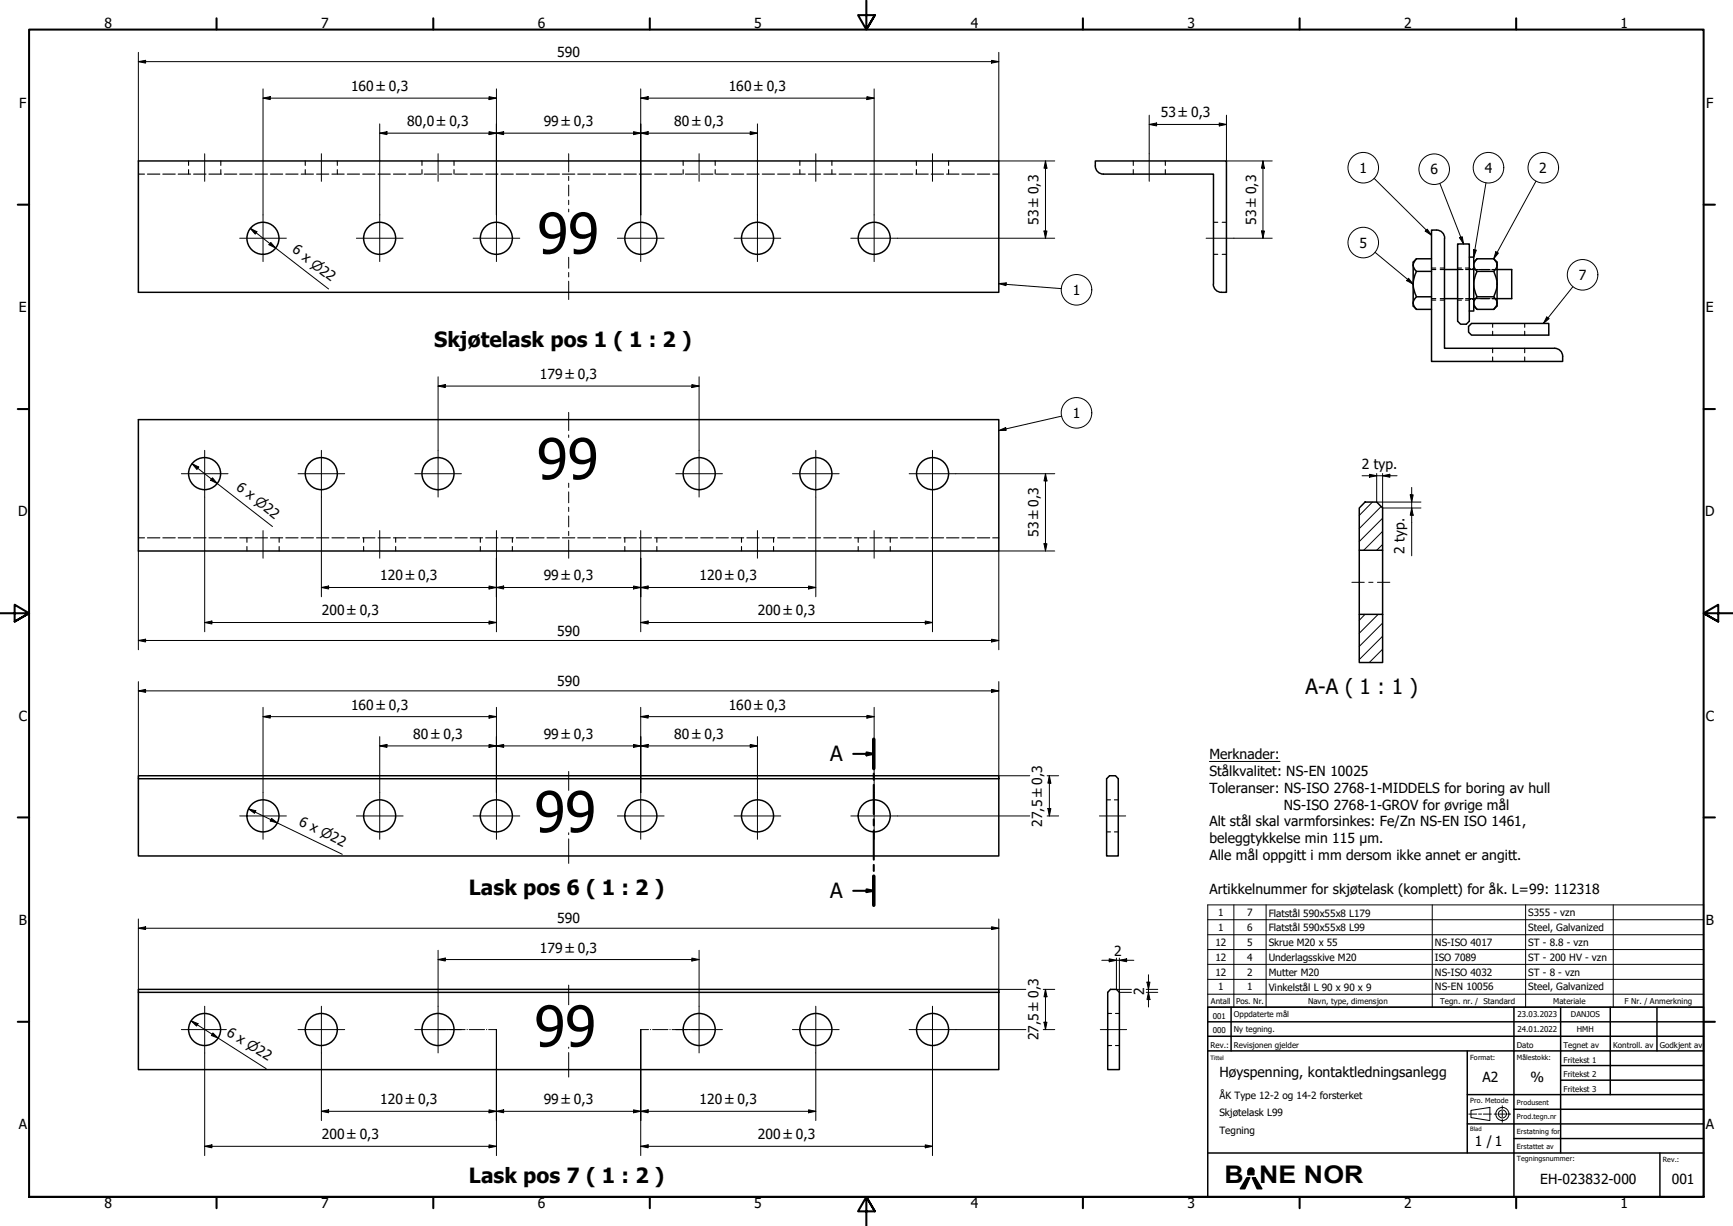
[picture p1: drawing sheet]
<svg xmlns="http://www.w3.org/2000/svg" width="594mm" height="420mm" viewBox="0 0 594 420" stroke-linecap="round" stroke-linejoin="round" font-family="sans-serif">
<!-- layer: Hatch (ISO) -->
<path d="M470.5 172.1l-4.5 4.5M473.5 173.6l-7.5 7.5M474 177.6l-8 8M474 186.6l-2.1 2M474 182.1l-6.5 6.5M467.9 210.5l-1.9 2.1M472.4 210.5l-6.4 6.5M474 218l-8 8M474 213.5l-8 8M474 227l-.1 .1M474 222.5l-4.6 4.6" fill="none" stroke="#000" stroke-width=".34"/>
<!-- layer: Hidden (ISO) -->
<g fill="none" stroke="#000" stroke-width=".38">
<path d="M47.4 59.7h2.1M50.5 59.7h4.3M55.8 59.7h4.3M61.1 59.7h4.2M64.6 55.2v1.5M64.6 58.1v1.6M66.4 59.7h4.2M71.6 59.7h4.3M75.7 55.2v1.5M75.7 58.1v1.6M76.9 59.7h4.3M82.2 59.7h4.2"/>
<path d="M87.4 59.7h4.3M92.7 59.7h4.2M98 59.7h4.2M103.3 59.7h4.1M104.6 55.2v1.5M104.6 58.1v1.6M108.5 59.7h4.2M113.8 59.7h4.2M115.6 55.2v1.5M115.6 58.1v1.6M119.1 59.7h4.2M124.3 59.7h4.2"/>
<path d="M129.6 59.7h4.2M134.9 59.7h4.2M140.1 59.7h4.2M144.7 55.2v1.5M144.7 58.1v1.6M145.4 59.7h4.2M150.7 59.7h4.2M155.6 55.2v1.5M155.6 58.1v1.6M156 59.7h4.1M161.2 59.7h4.2M166.5 59.7h4.2"/>
<path d="M171.8 59.7h4.2M177 59.7h4.2M182.2 59.7h4.3M187.5 59.7h4.3M192.8 59.7h4.2M198.1 59.7h4.2M203.3 59.7h4.3M208.6 59.7h4.3M213.9 59.7h4.2M219.1 59.7h4.2M224.4 59.7h4.2M229.7 59.7h4.2"/>
<path d="M234.2 55.2v1.5M234.2 58.1v1.6M234.9 59.7h4.2M240.2 59.7h4.2M245.2 55.2v1.5M245.2 58.1v1.6M245.5 59.7h4.2M250.8 59.7h4.2M256 59.7h4.2M261.3 59.7h4.2M266.6 59.7h4.2M271.8 59.7h4.2"/>
<path d="M274.2 55.2v1.5M274.2 58.1v1.6M277.1 59.7h4.2M282.4 59.7h4.2M285.2 55.2v1.5M285.2 58.1v1.6M287.7 59.7h4.1M292.9 59.7h4.2M298.2 59.7h4.2M303.4 59.7h4.3M308.7 59.7h4.2M313.9 59.7h4.3"/>
<path d="M314.1 55.2v1.5M314.1 58.1v1.6M319.2 59.7h4.3M324.5 59.7h4.2M325.2 55.2v1.5M325.2 58.1v1.6M329.8 59.7h4.2M335 59.7h4.3M340.3 59.7h2.1M388.5 55.2v1.5M388.5 58.1v1.6M399.5 55.2v1.5"/>
<path d="M399.5 58.1v1.6M416 76.2h1.4M419 76.2h1.4M416 87.2h1.4M419 87.2h1.4M490.7 91.9h1.5M490.7 92.4h1.5M493.7 91.9h1.5M493.7 92.4h1.5M499.7 91.9h1.3M499.7 92.4h1.8M502.3 91.9h1.4"/>
<path d="M502.4 92.4h4.4M503.7 92.1h.5M504.7 92.1h.5M506.9 92.4h3.9M511.4 92.4h1.8M490.7 102.8h1.5M490.7 102.3h1.5M493.7 102.8h1.5M493.7 102.3h1.5M499.7 102.8h1.3M499.7 102.3h1.8M502.3 102.8h1.4"/>
<path d="M502.4 102.3h4.4M503.7 102.6h.5M504.7 102.6h.5M506.9 102.3h3.9M511.4 102.3h1.8h-1.6M511.7 110.8v1.4M511.7 113.5v1.4M511.7 119.4v1.5M522.7 110.8v1.4M522.7 113.5v1.4M522.7 119.4v1.5M511.7 122.3v1.6"/>
<path d="M522.7 122.3v1.6M47.4 184.3h2.1M50.5 184.3h4.3M55.8 184.3h4.3M61.1 184.3h4.2M66.4 184.3h4.2M71.6 184.3h4.3M76.9 184.3h4.3M82.2 184.3h4.2M84.6 184.3v1.5M84.6 187.3v1.5M87.4 184.3h4.3"/>
<path d="M92.7 184.3h4.2M95.7 184.3v1.5M95.7 187.3v1.5M98 184.3h4.2M103.3 184.3h4.1M108.5 184.3h4.2M113.8 184.3h4.2M119.1 184.3h4.2M124.3 184.3h4.2M124.7 184.3v1.5M124.7 187.3v1.5M129.6 184.3h4.2"/>
<path d="M134.9 184.3h4.2M135.6 184.3v1.5M135.6 187.3v1.5M140.1 184.3h4.2M145.4 184.3h4.2M150.7 184.3h4.2M156 184.3h4.1M161.2 184.3h4.2M164.7 184.3v1.5M164.7 187.3v1.5M166.5 184.3h4.2M171.8 184.3h4.2"/>
<path d="M175.6 184.3v1.5M175.6 187.3v1.5M177 184.3h4.2M182.2 184.3h4.3M187.5 184.3h4.3M192.8 184.3h4.2M198.1 184.3h4.2M203.3 184.3h4.3M208.6 184.3h4.3M213.9 184.3h4.2M214.2 184.3v1.5M214.2 187.3v1.5"/>
<path d="M219.1 184.3h4.2M224.4 184.3h4.2M225.2 184.3v1.5M225.2 187.3v1.5M229.7 184.3h4.2M234.9 184.3h4.2M240.2 184.3h4.2M245.5 184.3h4.2M250.8 184.3h4.2M254.2 184.3v1.5M254.2 187.3v1.5M256 184.3h4.2"/>
<path d="M261.3 184.3h4.2M265.2 184.3v1.5M265.2 187.3v1.5M266.6 184.3h4.2M271.8 184.3h4.2M277.1 184.3h4.2M282.4 184.3h4.2M287.7 184.3h4.1M292.9 184.3h4.2M294.2 184.3v1.5M294.2 187.3v1.5M298.2 184.3h4.2"/>
<path d="M303.4 184.3h4.3M305.2 184.3v1.5M305.2 187.3v1.5M308.7 184.3h4.2M313.9 184.3h4.3M319.2 184.3h4.3M324.5 184.3h4.2M329.8 184.3h4.2M335 184.3h4.3M340.3 184.3h2.1M379.3 274.1h1.4M382 274.1h1.3"/>
<path d="M379.3 285.1h1.4M382 285.1h1.3M379.7 358.3h1.4M379.7 347.3h1.4M382.4 358.3h1.3M382.4 347.3h1.3"/>
</g>
<!-- layer: Visible (ISO) -->
<g fill="none" stroke="#000" stroke-width=".51">
<path d="M47.4 55.2h295v45h-295zM415.9 97.4a2.76 2.76 0 0 0 2.8 2.8M416 97.4v-37.7h-37.8a2.76 2.76 0 0 1-2.7-2.8v-1.7h44.9v45h-1.7M485.6 88.7a2.61 2.61 0 0 0 0 4.3 8.8 8.8 0 0 0 0 8.7 2.61 2.61 0 0 0 0 4.3M485.6 88.7l-1.2 1.1v15.1l1.2 1.1M485.6 88.7h5.1M485.6 93h5.1M495.2 81.6v37.8h37.8M495.2 92.4h4.5M495.2 81.6a2.76 2.76 0 0 0-2.7-2.8h-1.8v45.1h45a3.4 3.4 0 0 0-2.1-4.5h-.7M499.7 83.6h4v26.5l-1 1h-2l-1-1zM503.7 88.1h1.5v18.5h-1.5"/>
<path d="M506.3 88.7a2.61 2.61 0 0 0 0 4.3 8.8 8.8 0 0 0 0 8.7 2.61 2.61 0 0 0 0 4.3M506.3 88.7h5.8M506.3 93h5.8M506.3 88.7l-1.1 1.1M512.1 88.7a2.61 2.61 0 0 1 0 4.3 8.8 8.8 0 0 1 0 8.7 2.61 2.61 0 0 1 0 4.3M512.1 88.7l1.1 1.1v15.1l-1.1 1.1M513.2 92.4h5v9.9h-5M485.6 106h5.1M485.6 101.7h5.1M495.2 102.3h4.5M503.4 111.9l1-1.1h26.5v4.1h-26.5l-1-1.1zM505.2 104.9l1.1 1.1"/>
<path d="M506.3 106h5.8M506.3 101.7h5.8M47.4 143.8h295v45h-295zM467.9 172.1h4l2.1 2v14.5h-8v-14.5zM466 188.6v21.9M474 188.6v21.9h-8v16.6h8v-16.6M47.4 265.9h295v1h-295zM47.4 266.9v26.4h295v-26.4M380.4 265.9h2l.9 1v26.4h-4v-26.4zM47.4 339.1h295v1h-295zM380.7 339.1h2l1 1v26.5h-4v-26.5zM47.4 340.1v26.5h295v-26.5"/>
<circle cx="90.1" cy="81.7" r="5.5"/>
<circle cx="130.1" cy="81.7" r="5.5"/>
<circle cx="170.1" cy="81.7" r="5.5"/>
<circle cx="219.7" cy="81.7" r="5.5"/>
<circle cx="259.7" cy="81.7" r="5.5"/>
<circle cx="299.7" cy="81.7" r="5.5"/>
<circle cx="70.1" cy="162.3" r="5.5"/>
<circle cx="110.1" cy="162.3" r="5.5"/>
<circle cx="150.1" cy="162.3" r="5.5"/>
<circle cx="239.7" cy="162.3" r="5.5"/>
<circle cx="279.7" cy="162.3" r="5.5"/>
<circle cx="319.7" cy="162.3" r="5.5"/>
<circle cx="90.1" cy="279.6" r="5.5"/>
<circle cx="130.1" cy="279.6" r="5.5"/>
<circle cx="170.1" cy="279.6" r="5.5"/>
<circle cx="219.7" cy="279.6" r="5.5"/>
<circle cx="259.7" cy="279.6" r="5.5"/>
<circle cx="299.7" cy="279.6" r="5.5"/>
<circle cx="70.1" cy="352.8" r="5.5"/>
<circle cx="110.1" cy="352.8" r="5.5"/>
<circle cx="150.1" cy="352.8" r="5.5"/>
<circle cx="239.7" cy="352.8" r="5.5"/>
<circle cx="279.7" cy="352.8" r="5.5"/>
<circle cx="319.7" cy="352.8" r="5.5"/>
</g>
<!-- layer: Hatch (ISO) -->
<g fill="#000">
<path d="M427.4 403.6h1l-1.7 3.8h-1.5z" fill-rule="evenodd"/>
<path d="M429.3 403.6h1l2.3 3.8h-1.6z" fill-rule="evenodd"/>
<path d="M428.3 400.5a1.02 1.02 0 0 1 1.5 .8v1.3h-1.9v-1.6z" fill-rule="evenodd"/>
</g>
<!-- layer: Symbol (ISO) -->
<g fill="none" stroke="#000" stroke-width=".34">
<path d="M471 61.1l19.7 19.5M489.3 78.5l1.4 2.1-2.1-1.4zM493.6 62.8l8.1 20.8M509.4 62.7l-4.2 25.4M526.5 62.1l-14.4 26.6M342.4 97.2l2.5-.3v1zM342.4 97.2l21.5 1.7M471.4 86.5l13 10.9M482.9 95.4l1.5 2-2.2-1.2zM500.3 81.4l1-.3 .4 2.5zM505.1 85.6l1 .1-.9 2.4zM512.8 86.3l.9 .4-1.6 2z"/>
<path d="M539.2 98.3l-10.1 12.5M530.2 108.6l.9 .6-2 1.6zM342.4 147.6l2.3-1.1 .2 1zM364 142.6l-21.6 5M414.6 261h24.2M414 315.2h170M423 310.1v35.1M434 310.1v35.1M491 310.1v35.1M523 310.1v35.1M553 310.1v35.1M414 320.3h170"/>
<path d="M414 325.4h170M414 330.5h170M414 335.6h170M414 340.7h170v-30.6h-170v35.1h170v-4.5"/>
<circle cx="467.3" cy="57.5" r="5.2"/>
<circle cx="491.6" cy="58" r="5.2"/>
<circle cx="510.3" cy="57.5" r="5.2"/>
<circle cx="529" cy="57.5" r="5.2"/>
<circle cx="369" cy="99.3" r="5.2"/>
<circle cx="467.3" cy="83.1" r="5.2"/>
<circle cx="542.5" cy="94.2" r="5.2"/>
<circle cx="369" cy="141.5" r="5.2"/>
</g>
<!-- layer: Section Line (ISO) -->
<path d="M292.5 258.4h7M297.1 257.9l2.4 .5-2.4 .5zM299.5 253.3v10.1M299.5 265.2v2.1M299.5 269v10M299.5 280.8v2.1M299.5 284.6v10M299.5 296.4v2.1M292.5 305.3h7M297.1 304.8l2.4 .5-2.4 .4zM299.5 300.3v9.9" fill="none" stroke="#000" stroke-width=".7"/>
<path d="M299.5 253.3v10.1M299.5 300.3v9.9" fill="none" stroke="#000" stroke-width="1.2"/>
<g fill="#000">
<path d="M297.1 257.9l2.4 .5-2.4 .5z" fill-rule="evenodd"/>
<path d="M297.1 304.8l2.4 .5-2.4 .4z" fill-rule="evenodd"/>
</g>
<!-- layer: Border (ISO) -->
<g fill="none" stroke="#000" stroke-width=".7">
<path d="M74.2 6.3v3.8M148.5 6.3v3.8M222.8 6.3v3.8M297 .2v9.9l-2.9-4.9h5.8l-2.9 4.9 2.9-4.9M371.2 6.3v3.8M445.5 6.3v3.8M519.7 6.3v3.8M6.1 70.1h3.9M584 70.1h3.9M6.1 140.2h3.9M584 140.2h3.9M0 210.2h10l-5-3v5.8l5-2.8-5 2.8"/>
<path d="M594 210.2h-10l5-3v5.8l-5-2.8 5 2.8M6.1 280.1h3.9M584 280.1h3.9M6.1 350.2h3.9M584 350.2h3.9M10 410.2v-400.1h574v400.1h-574h574M74.2 410.2v3.9M148.5 410.2v3.9M222.8 410.2v3.9M299.9 415.1l-2.9-4.9 2.9 4.9h-5.8l2.9-4.9v10M371.2 410.2v3.9M445.5 410.2v3.9"/>
<path d="M519.7 410.2v3.9"/>
</g>
<!-- layer: Title (ISO) -->
<g fill="none" stroke="#000" stroke-width=".51">
<path d="M414 345.2h170v65h-170zM414 355.1h170M414 350.2h170M422 345.2v15M519 345.2v65M535 345.2v49.9M552 345.2v29.9M568 345.2v15M414 360.2h170M503 375.1h81M503 360.2v34.9M535 365.2h49"/>
<path d="M535 370.2h49M414 395.1h170M503 385.2h81M519 380.2h65M519 390.2h65M569 395.1v15.1M427.4 403.6h1l-1.7 3.8h-1.5zM427.9 401.3a.98 .98 0 0 1 .9-1 .98 .98 0 0 1 1 1M429.3 403.6h1l2.3 3.8h-1.6zM429.8 401.3v1.3h-1.9v-1.3v1.3"/>
</g>
<g fill="none" stroke="#000" stroke-width=".34">
<path d="M515 378.9v1.1M503.5 381.8h2.7M504.3 380.5l6.4-1v4.5l-6.4-1zM506.9 381.8h1M508.5 381.8h2.7M512.2 381.8h1M514 381.8h2M515 380.8v2M515 383.6v1M516.8 381.8h1"/>
<circle cx="515" cy="381.8" r="2.25"/>
<circle cx="515" cy="381.8" r="1.37"/>
</g>
<!-- layer: Sketch Geometry (ISO) -->
<g fill="none" stroke="#000" stroke-width=".34">
<path d="M150.2 352.8h2.6M153.4 352.8h.1M154.2 352.8h5.2M160.1 352.8h.1M160.8 352.8h5.3M166.8 352.8h.1M167.5 352.8h2.7M219.6 352.8h2.7M222.9 352.8h.2M223.7 352.8h5.3M229.6 352.8h.1M230.4 352.8h5.2"/>
<path d="M236.3 352.8h.1M237 352.8h2.6"/>
</g>
<!-- layer: Center Mark (ISO) -->
<g fill="none" stroke="#000" stroke-width=".34">
<path d="M90.2 73.6v16M130.2 73.6v16M170.2 73.6v16M219.6 73.6v16M259.7 73.6v16M299.7 73.6v16M82.2 81.6h16M122.2 81.6h16M162.2 81.6h16M211.6 81.6h16M251.7 81.6h16M291.7 81.6h16"/>
<path d="M70.2 154.3v16M110.2 154.3v16M150.2 154.3v16M239.6 154.3v16M279.7 154.3v16M319.7 154.3v16M62.2 162.3h16M102.2 162.3h16M142.2 162.3h16M231.6 162.3h16M271.7 162.3h16M311.7 162.3h16"/>
<path d="M82.2 279.6h16M90.2 271.6v16M122.2 279.6h16M130.2 271.6v16M162.2 279.6h16M170.2 271.6v16M211.6 279.6h16M219.6 271.6v16M251.7 279.6h16M259.7 271.6v16M291.7 279.6h16M299.7 271.6v16"/>
<path d="M70.2 344.8v8h-8M77.6 352.8h-7.4v8M102.2 352.8h16M110.2 344.8v16M142.2 352.8h16M150.2 344.8v16M231.6 352.8h16M239.6 344.8v16M271.7 352.8h16M279.7 344.8v16M311.7 352.8h16M319.7 344.8v16"/>
</g>
<!-- layer: Centerline (ISO) -->
<g fill="none" stroke="#000" stroke-width=".34">
<path d="M70.2 52.7v9.4M110.2 52.7v9.4M150.2 52.7v9.4M194.9 52.7v6.2M239.6 52.7v9.4M279.7 52.7v9.4M319.7 52.7v9.4M394 52.7v9.4M194.9 60.4v1.5M194.9 63.4v3.8M194.9 68.6v1.5M194.9 71.7v.9"/>
<path d="M194.9 88.2v3.7M194.9 93.4v1.5M194.9 96.4v6.3M413.4 81.6h9.6M194.9 141.3v6.3M194.9 149.1v.8M194.9 165.6v1.4M194.9 168.6v3.7M194.9 173.8v1.5M194.9 176.8v3.8M90.2 181.8v9.5M130.2 181.8v9.5"/>
<path d="M170.2 181.8v9.5M194.9 182.1v1.5M194.9 185.1v6.2M219.6 181.8v9.5M259.7 181.8v9.5M299.7 181.8v9.5M463.4 199.6h4.3M469.2 199.6h1.5M472.2 199.6h4.2M194.9 264.4v6.5M376.9 279.6h9M194.9 287.5v8.4"/>
<path d="M194.9 285.4v.6M194.9 337.6v6.7M194.9 358.9v.4M377.2 352.8h9M194.9 360.7v8.4"/>
</g>
<!-- layer: Dimension (ISO) -->
<g fill="none" stroke="#000" stroke-width=".34">
<path d="M47.4 17.9v37.3M342.4 17.9v37.3h19.2M47.4 21.1l2.5-.4v.9zM47.4 21.1h295M90.2 33.6l2.4-.5v1zM90.2 33.6h80M90.2 30.5v43.1M167.6 33.1l2.6 .5-2.6 .5zM170.2 30.5v43.1M219.6 33.6l2.6-.5v1zM219.6 30.5v43.1M219.6 33.6h80.1"/>
<path d="M297.2 33.1l2.5 .5-2.5 .5zM299.7 30.5v43.1M339.9 20.7l2.5 .4-2.5 .5zM394 39.5v13.2M420.4 39.5v15.7h15.7M130.2 45.6l2.5-.5v1zM130.2 45.6h129.5M130.2 42.5v31.1M167.6 45.1l2.6 .5-2.6 .5zM170.2 45.6l2.5-.5v1zM217.2 45.1l2.4 .5-2.4 .5zM219.6 45.6l2.6-.5v1z"/>
<path d="M257.2 45.1l2.5 .5-2.5 .5zM259.7 42.5v31.1M358.4 55.2l.5 2.4h-1zM358.4 55.2v26.4M394 42.7l2.5-.6v1.1zM394 42.7h26.4M418 42.1l2.4 .6-2.4 .5zM432.9 55.2l.6 2.4h-1.1zM432.9 55.2v26.4M85.8 78.3l2.3 1.1-.6 .8zM85.8 78.3l26.8 20.7M357.9 79.2h1l-.5 2.4z"/>
<path d="M432.4 79.2h1.1l-.6 2.4zM92.8 83.1l1.7 1.9-2.3-1.1zM307.7 81.6h53.9M423 81.6h13.1M150.2 132.3l2.5-.5v1zM150.2 132.3h89.4M150.2 129.1v25.2M237.2 131.8l2.4 .5-2.4 .5zM239.6 129.1v25.2M65.8 158.9l2.3 1.2-.6 .8zM65.8 158.9l27.6 21.5M70.2 170.3v46.2"/>
<path d="M72.8 163.7l1.7 2-2.3-1.1zM110.2 170.3v34.2M279.7 170.3v34.2M319.7 170.3v46.2M327.7 162.3h33.9M358.4 162.3l.5 2.5h-1zM358.4 162.3v26.5M466.9 163h12M469.5 162.5l2.4 .5-2.4 .6zM471.9 162.3v9.8h15.2M474 163l2.4-.5v1.1zM474 162.3v11.8h13.1"/>
<path d="M483.4 169.6h1l-.5 2.5zM483.9 174.1l.5 2.5h-1zM483.9 167v23.5M47.4 188.8v33.9M170.2 191.3v25.2M219.6 191.3v25.2M357.9 186.4h1l-.5 2.4zM361.6 188.8h-19.2v33.9M47.4 219.5l2.5-.4v.9zM47.4 219.5h295M70.2 213.3l2.4-.5v1zM70.2 213.3h100"/>
<path d="M110.2 201.3l2.4-.5v1zM110.2 201.3h169.5M167.6 200.8l2.6 .5-2.6 .5zM167.6 212.8l2.6 .5-2.6 .5zM170.2 201.3l2.5-.5v1zM217.2 200.8l2.4 .5-2.4 .5zM219.6 201.3l2.6-.5v1zM219.6 213.3l2.6-.5v1zM219.6 213.3h100.1M277.2 200.8l2.5 .5-2.5 .5zM317.2 212.8l2.5 .5-2.5 .5zM339.9 219.1l2.5 .4-2.5 .5z"/>
<path d="M47.4 236.8l2.5-.5v1zM47.4 233.6v33.3M47.4 236.8h295M339.9 236.3l2.5 .5-2.5 .5zM342.4 233.6v33.3M90.2 245.6l2.4-.4v.9zM90.2 242.4v29.2M90.2 245.6h80M130.2 255.6l2.5-.5v1zM130.2 252.5v19.1M130.2 255.6h129.5M167.6 255.1l2.6 .5-2.6 .5z"/>
<path d="M167.6 245.2l2.6 .4-2.6 .5zM170.2 255.6l2.5-.5v1zM170.2 242.4v29.2M217.2 255.1l2.4 .5-2.4 .5zM219.6 255.6l2.6-.5v1zM219.6 245.6l2.6-.4v.9zM219.6 242.4v29.2M219.6 245.6h80.1M257.2 255.1l2.5 .5-2.5 .5zM259.7 252.5v19.1M297.2 245.2l2.5 .4-2.5 .5zM299.7 242.4v29.2"/>
<path d="M85.2 277.2l2.5 .7-.5 .8zM85.2 277.2l32.1 15.6M307.7 279.6h45.3M342.4 265.9h10.6M359 265.9h3.9M359 279.6h3.9M359.2 277.1h1l-.5 2.5zM359.7 265.9l.5 2.5h-1zM359.7 265.9v13.7M93.1 280.5l2 1.5-2.5-.7zM47.4 318.1l2.5-.5v1zM47.4 314.9v25.2"/>
<path d="M47.4 318.1h295M339.9 317.6l2.5 .5-2.5 .5zM342.4 314.9v25.2M150.2 328.8l2.5-.5v1.1zM150.2 325.7v19.1M150.2 328.8h89.4M237.2 328.3l2.4 .5-2.4 .6zM239.6 325.7v19.1M342.4 339.1h9.3M357.6 339.1h4M358.4 339.1l.5 2.5h-1zM358.4 339.1v13.7"/>
<path d="M377.7 329.1h11M380.2 328.6l2.5 .5-2.5 .5zM382.7 328.3v10.8h5.2M383.7 329.1l2.5-.5v1zM383.7 328.3v11.8h4.2M392.9 339.1h4M393.2 336.6h1l-.5 2.5zM393.7 334.1v11M65.5 349.9l2.4 .9-.5 .8zM65.5 349.9l25.7 16.3M73 354l1.8 1.8-2.3-.9zM170.2 352.8v43.2"/>
<path d="M219.6 352.8v43.2M327.7 352.8h24M357.6 352.8h4M357.9 350.3h1l-.5 2.5zM392.9 340.1h4M393.7 340.1l.5 2.5h-1zM70.2 360.8v35.2M110.2 360.8v23.2M279.7 360.8v23.2M319.7 360.8v35.2M70.2 392.9l2.4-.6v1.1zM70.2 392.9h100"/>
<path d="M110.2 380.9l2.4-.6v1.1zM110.2 380.9h169.5M167.6 380.3l2.6 .6-2.6 .5zM167.6 392.3l2.6 .6-2.6 .5zM170.2 380.9l2.5-.6v1.1zM217.2 380.3l2.4 .6-2.4 .5zM219.6 380.9l2.6-.6v1.1zM219.6 392.9l2.6-.6v1.1zM219.6 392.9h100.1M277.2 380.3l2.5 .6-2.5 .5zM317.2 392.3l2.5 .6-2.5 .5z"/>
</g>
<g fill="#000">
<path d="M47.4 21.1l2.5-.4v.9z" fill-rule="evenodd"/>
<path d="M90.2 33.6l2.4-.5v1z" fill-rule="evenodd"/>
<path d="M167.6 33.1l2.6 .5-2.6 .5z" fill-rule="evenodd"/>
<path d="M219.6 33.6l2.6-.5v1z" fill-rule="evenodd"/>
<path d="M297.2 33.1l2.5 .5-2.5 .5z" fill-rule="evenodd"/>
<path d="M339.9 20.7l2.5 .4-2.5 .5z" fill-rule="evenodd"/>
<path d="M130.2 45.6l2.5-.5v1z" fill-rule="evenodd"/>
<path d="M167.6 45.1l2.6 .5-2.6 .5z" fill-rule="evenodd"/>
<path d="M170.2 45.6l2.5-.5v1z" fill-rule="evenodd"/>
<path d="M217.2 45.1l2.4 .5-2.4 .5z" fill-rule="evenodd"/>
<path d="M219.6 45.6l2.6-.5v1z" fill-rule="evenodd"/>
<path d="M257.2 45.1l2.5 .5-2.5 .5z" fill-rule="evenodd"/>
<path d="M358.4 55.2l.5 2.4h-1z" fill-rule="evenodd"/>
<path d="M394 42.7l2.5-.6v1.1z" fill-rule="evenodd"/>
<path d="M418 42.1l2.4 .6-2.4 .5z" fill-rule="evenodd"/>
<path d="M432.9 55.2l.6 2.4h-1.1z" fill-rule="evenodd"/>
<path d="M85.8 78.3l2.3 1.1-.6 .8z" fill-rule="evenodd"/>
<path d="M357.9 79.2h1l-.5 2.4z" fill-rule="evenodd"/>
<path d="M432.4 79.2h1.1l-.6 2.4z" fill-rule="evenodd"/>
<path d="M92.8 83.1l1.7 1.9-2.3-1.1z" fill-rule="evenodd"/>
<path d="M150.2 132.3l2.5-.5v1z" fill-rule="evenodd"/>
<path d="M237.2 131.8l2.4 .5-2.4 .5z" fill-rule="evenodd"/>
<path d="M65.8 158.9l2.3 1.2-.6 .8z" fill-rule="evenodd"/>
<path d="M72.8 163.7l1.7 2-2.3-1.1z" fill-rule="evenodd"/>
<path d="M358.4 162.3l.5 2.5h-1z" fill-rule="evenodd"/>
<path d="M469.5 162.5l2.4 .5-2.4 .6z" fill-rule="evenodd"/>
<path d="M474 163l2.4-.5v1.1z" fill-rule="evenodd"/>
<path d="M483.4 169.6h1l-.5 2.5z" fill-rule="evenodd"/>
<path d="M483.9 174.1l.5 2.5h-1z" fill-rule="evenodd"/>
<path d="M357.9 186.4h1l-.5 2.4z" fill-rule="evenodd"/>
<path d="M47.4 219.5l2.5-.4v.9z" fill-rule="evenodd"/>
<path d="M70.2 213.3l2.4-.5v1z" fill-rule="evenodd"/>
<path d="M110.2 201.3l2.4-.5v1z" fill-rule="evenodd"/>
<path d="M167.6 200.8l2.6 .5-2.6 .5z" fill-rule="evenodd"/>
<path d="M167.6 212.8l2.6 .5-2.6 .5z" fill-rule="evenodd"/>
<path d="M170.2 201.3l2.5-.5v1z" fill-rule="evenodd"/>
<path d="M217.2 200.8l2.4 .5-2.4 .5z" fill-rule="evenodd"/>
<path d="M219.6 201.3l2.6-.5v1z" fill-rule="evenodd"/>
<path d="M219.6 213.3l2.6-.5v1z" fill-rule="evenodd"/>
<path d="M277.2 200.8l2.5 .5-2.5 .5z" fill-rule="evenodd"/>
<path d="M317.2 212.8l2.5 .5-2.5 .5z" fill-rule="evenodd"/>
<path d="M47.4 236.8l2.5-.5v1z" fill-rule="evenodd"/>
<path d="M339.9 236.3l2.5 .5-2.5 .5z" fill-rule="evenodd"/>
<path d="M339.9 219.1l2.5 .4-2.5 .5z" fill-rule="evenodd"/>
<path d="M90.2 245.6l2.4-.4v.9z" fill-rule="evenodd"/>
<path d="M130.2 255.6l2.5-.5v1z" fill-rule="evenodd"/>
<path d="M167.6 255.1l2.6 .5-2.6 .5z" fill-rule="evenodd"/>
<path d="M167.6 245.2l2.6 .4-2.6 .5z" fill-rule="evenodd"/>
<path d="M170.2 255.6l2.5-.5v1z" fill-rule="evenodd"/>
<path d="M217.2 255.1l2.4 .5-2.4 .5z" fill-rule="evenodd"/>
<path d="M219.6 255.6l2.6-.5v1z" fill-rule="evenodd"/>
<path d="M219.6 245.6l2.6-.4v.9z" fill-rule="evenodd"/>
<path d="M257.2 255.1l2.5 .5-2.5 .5z" fill-rule="evenodd"/>
<path d="M297.2 245.2l2.5 .4-2.5 .5z" fill-rule="evenodd"/>
<path d="M85.2 277.2l2.5 .7-.5 .8z" fill-rule="evenodd"/>
<path d="M359.2 277.1h1l-.5 2.5z" fill-rule="evenodd"/>
<path d="M359.7 265.9l.5 2.5h-1z" fill-rule="evenodd"/>
<path d="M93.1 280.5l2 1.5-2.5-.7z" fill-rule="evenodd"/>
<path d="M47.4 318.1l2.5-.5v1z" fill-rule="evenodd"/>
<path d="M339.9 317.6l2.5 .5-2.5 .5z" fill-rule="evenodd"/>
<path d="M150.2 328.8l2.5-.5v1.1z" fill-rule="evenodd"/>
<path d="M237.2 328.3l2.4 .5-2.4 .6z" fill-rule="evenodd"/>
<path d="M380.2 328.6l2.5 .5-2.5 .5z" fill-rule="evenodd"/>
<path d="M383.7 329.1l2.5-.5v1z" fill-rule="evenodd"/>
<path d="M393.2 336.6h1l-.5 2.5z" fill-rule="evenodd"/>
<path d="M65.5 349.9l2.4 .9-.5 .8z" fill-rule="evenodd"/>
<path d="M73 354l1.8 1.8-2.3-.9z" fill-rule="evenodd"/>
<path d="M357.9 350.3h1l-.5 2.5z" fill-rule="evenodd"/>
<path d="M358.4 339.1l.5 2.5h-1z" fill-rule="evenodd"/>
<path d="M393.7 340.1l.5 2.5h-1z" fill-rule="evenodd"/>
<path d="M70.2 392.9l2.4-.6v1.1z" fill-rule="evenodd"/>
<path d="M110.2 380.9l2.4-.6v1.1z" fill-rule="evenodd"/>
<path d="M167.6 380.3l2.6 .6-2.6 .5z" fill-rule="evenodd"/>
<path d="M167.6 392.3l2.6 .6-2.6 .5z" fill-rule="evenodd"/>
<path d="M170.2 380.9l2.5-.6v1.1z" fill-rule="evenodd"/>
<path d="M217.2 380.3l2.4 .6-2.4 .5z" fill-rule="evenodd"/>
<path d="M219.6 380.9l2.6-.6v1.1z" fill-rule="evenodd"/>
<path d="M219.6 392.9l2.6-.6v1.1z" fill-rule="evenodd"/>
<path d="M277.2 380.3l2.5 .6-2.5 .5z" fill-rule="evenodd"/>
<path d="M317.2 392.3l2.5 .6-2.5 .5z" fill-rule="evenodd"/>
</g>
<!-- layer: Symbol (ISO) -->
<g fill="#000">
<path d="M489.3 78.5l1.4 2.1-2.1-1.4z" fill-rule="evenodd"/>
<path d="M342.4 97.2l2.5-.3v1z" fill-rule="evenodd"/>
<path d="M482.9 95.4l1.5 2-2.2-1.2z" fill-rule="evenodd"/>
<path d="M500.3 81.4l1-.3 .4 2.5z" fill-rule="evenodd"/>
<path d="M505.1 85.6l1 .1-.9 2.4z" fill-rule="evenodd"/>
<path d="M512.8 86.3l.9 .4-1.6 2z" fill-rule="evenodd"/>
<path d="M530.2 108.6l.9 .6-2 1.6z" fill-rule="evenodd"/>
<path d="M342.4 147.6l2.3-1.1 .2 1z" fill-rule="evenodd"/>
</g>
<g font-size="19.2">
<text x="184.3" y="86.9">99</text>
<text x="184.1" y="164.2">99</text>
<text x="183.3" y="285.2">99</text>
<text x="183.3" y="358.6">99</text>
</g>
<text font-size="8.3" x="419.8" y="405.4">B NE NOR</text>
<g font-size="7.2">
<text x="148.8" y="118.9">Skjøtelask pos 1 ( 1 : 2 )</text>
<text x="447.5" y="237.7">A-A ( 1 : 1 )</text>
<text x="284.5" y="261">A</text>
<text x="160.7" y="306.8">Lask pos 6 ( 1 : 2 )</text>
<text x="284.5" y="307.9">A</text>
<text x="160.7" y="405.4">Lask pos 7 ( 1 : 2 )</text>
</g>
<g font-size="4.8">
<text x="35.8" y="9.8">8</text>
<text x="110" y="9.8">7</text>
<text x="184.3" y="9.8">6</text>
<text x="258.6" y="9.8">5</text>
<text x="332.8" y="9.8">4</text>
<text x="407" y="9.8">3</text>
<text x="481.3" y="9.8">2</text>
<text x="555.6" y="9.8">1</text>
<text x="190.9" y="19.5">590</text>
<text x="120.3" y="31.3">160 ±0,3</text>
<text x="249.8" y="31.3">160 ±0,3</text>
<text x="6.6" y="36.9">F</text>
<text x="397.9" y="40.2">53 ±0,3</text>
<text x="584.9" y="36.9">F</text>
<text x="139.6" y="43.3">80,0 ±0,3</text>
<text x="186.4" y="43.3">99 ±0,3</text>
<text x="231.1" y="43.3">80 ±0,3</text>
<text x="466" y="59.2">1</text>
<text x="490.3" y="59.7">6</text>
<text x="509" y="59.2">4</text>
<text x="527.7" y="59.2">2</text>
<text x="356" y="76.9" transform="rotate(-90 356 76.9)">53 ±0,3</text>
<text x="430.6" y="76.9" transform="rotate(-90 430.6 76.9)">53 ±0,3</text>
<text x="99.9" y="86.1" transform="rotate(38 99.9 86.1)">6 x ⌀22</text>
<text x="466" y="84.9">5</text>
<text x="541.2" y="95.9">7</text>
<text x="367.7" y="101.1">1</text>
<text x="6.5" y="106.9">E</text>
<text x="584.8" y="106.9">E</text>
<text x="185" y="129.9">179 ±0,3</text>
<text x="367.7" y="143.2">1</text>
<text x="466.8" y="160.6">2 typ.</text>
<text x="80.7" y="167.5" transform="rotate(38 80.7 167.5)">6 x ⌀22</text>
<text x="6.2" y="176.9">D</text>
<text x="584.5" y="176.9">D</text>
<text x="356" y="184.1" transform="rotate(-90 356 184.1)">53 ±0,3</text>
<text x="481.5" y="189.7" transform="rotate(-90 481.5 189.7)">2 typ.</text>
<text x="130.3" y="198.9">120 ±0,3</text>
<text x="186.4" y="198.9">99 ±0,3</text>
<text x="239.8" y="198.9">120 ±0,3</text>
<text x="110.3" y="210.9">200 ±0,3</text>
<text x="259.8" y="210.9">200 ±0,3</text>
<text x="190.9" y="217.9">590</text>
<text x="190.9" y="235.2">590</text>
<text x="120.3" y="243.2">160 ±0,3</text>
<text x="249.8" y="243.2">160 ±0,3</text>
<text x="6.4" y="246.9">C</text>
<text x="584.7" y="246.9">C</text>
<text x="141.6" y="253.2">80 ±0,3</text>
<text x="186.4" y="253.2">99 ±0,3</text>
<text x="231.1" y="253.2">80 ±0,3</text>
<text x="414.6" y="260.1">Merknader:</text>
<text x="414.6" y="265.9">Stålkvalitet: NS-EN 10025</text>
<text x="414.6" y="271.7">Toleranser: NS-ISO 2768-1-MIDDELS for boring av hull</text>
<text x="440.1" y="277.5">NS-ISO 2768-1-GROV for øvrige mål</text>
<text x="102.2" y="282.8" transform="rotate(26 102.2 282.8)">6 x ⌀22</text>
<text x="357.3" y="283.3" transform="rotate(-90 357.3 283.3)">27,5 ±0,3</text>
<text x="414.6" y="283.2">Alt stål skal varmforsinkes: Fe/Zn NS-EN ISO 1461,</text>
<text x="414.6" y="289">beleggtykkelse min 115 µm.</text>
<text x="414.6" y="294.7">Alle mål oppgitt i mm dersom ikke annet er angitt.</text>
<text x="414.6" y="306.2">Artikkelnummer for skjøtelask (komplett) for åk. L=99: 112318</text>
<text x="6.4" y="316.9">B</text>
<text x="190.9" y="316.5">590</text>
<text x="584.7" y="316.9">B</text>
<text x="185" y="326.4">179 ±0,3</text>
<text x="381.9" y="327.6">2</text>
<text x="392.2" y="340.9" transform="rotate(-90 392.2 340.9)">2</text>
<text x="77.4" y="354.6" transform="rotate(32 77.4 354.6)">6 x ⌀22</text>
<text x="356" y="356.5" transform="rotate(-90 356 356.5)">27,5 ±0,3</text>
<text x="418" y="369.2">Høyspenning, kontaktledningsanlegg</text>
<text x="508.3" y="370.9">A2</text>
<text x="524.6" y="370.9">%</text>
<text x="130.3" y="378.4">120 ±0,3</text>
<text x="186.4" y="378.4">99 ±0,3</text>
<text x="239.8" y="378.4">120 ±0,3</text>
<text x="6.4" y="386.9">A</text>
<text x="584.7" y="386.9">A</text>
<text x="110.3" y="390.4">200 ±0,3</text>
<text x="259.8" y="390.4">200 ±0,3</text>
<text x="505.5" y="392.9">1 / 1</text>
<text x="527.9" y="405.9">EH-023832-000</text>
<text x="573.1" y="405.9">001</text>
<text x="35.8" y="414.1">8</text>
<text x="110" y="414.1">7</text>
<text x="184.3" y="414.1">6</text>
<text x="258.6" y="414.1">5</text>
<text x="332.8" y="414.1">4</text>
<text x="407" y="414.1">3</text>
<text x="481.3" y="414.1">2</text>
<text x="555.6" y="414.1">1</text>
</g>
<g font-size="3.4">
<text x="417.6" y="313.9">1</text>
<text x="427.5" y="313.9">7</text>
<text x="434.9" y="314.1">Flatstål 590x55x8 L179</text>
<text x="523.9" y="313.9">S355 - vzn</text>
<text x="417.6" y="319">1</text>
<text x="427.5" y="319">6</text>
<text x="434.9" y="319.2">Flatstål 590x55x8 L99</text>
<text x="523.9" y="319.1">Steel, Galvanized</text>
<text x="416.6" y="324.1">12</text>
<text x="416.6" y="329.2">12</text>
<text x="427.5" y="324.1">5</text>
<text x="427.5" y="329.2">4</text>
<text x="434.9" y="324.1">Skrue M20 x 55</text>
<text x="434.9" y="329.3">Underlagsskive M20</text>
<text x="491.9" y="324.1">NS-ISO 4017</text>
<text x="491.9" y="329.2">ISO 7089</text>
<text x="523.9" y="324.1">ST - 8.8 - vzn</text>
<text x="523.9" y="329.2">ST - 200 HV - vzn</text>
<text x="416.6" y="334.4">12</text>
<text x="427.5" y="334.4">2</text>
<text x="434.9" y="334.4">Mutter M20</text>
<text x="491.9" y="334.4">NS-ISO 4032</text>
<text x="523.9" y="334.4">ST - 8 - vzn</text>
<text x="417.6" y="339.4">1</text>
<text x="427.5" y="339.4">1</text>
<text x="434.9" y="339.6">Vinkelstål L 90 x 90 x 9</text>
<text x="491.9" y="339.4">NS-EN 10056</text>
<text x="523.9" y="339.4">Steel, Galvanized</text>
<text x="418" y="376.5">ÅK Type 12-2 og 14-2 forsterket</text>
<text x="418" y="382.4">Skjøtelask L99</text>
<text x="418" y="388.5">Tegning</text>
</g>
<g font-size="2.7">
<text x="415.1" y="344">Antall</text>
<text x="423.7" y="344">Pos. Nr.</text>
<text x="448.4" y="344">Navn, type, dimensjon</text>
<text x="493.7" y="344">Tegn. nr. / Standard</text>
<text x="532.4" y="344">Materiale</text>
<text x="556.9" y="344">F Nr. / Anmerkning</text>
<text x="415.7" y="349.1">001</text>
<text x="423" y="353.6">Ny tegning.</text>
<text x="423" y="348.6">Oppdaterte mål</text>
<text x="520.2" y="353.7">24.01.2022</text>
<text x="520.2" y="348.7">23.03.2023</text>
<text x="538.5" y="348.7">DANJOS</text>
<text x="540.6" y="353.7">HMH</text>
<text x="415" y="359.1">Rev.:</text>
<text x="415.7" y="354.1">000</text>
<text x="423" y="359.1">Revisjonen gjelder</text>
<text x="520" y="359.1">Dato</text>
<text x="536" y="359.1">Tegnet av</text>
<text x="553" y="359.1">Kontroll. av</text>
<text x="569" y="359.1">Godkjent av</text>
<text x="536" y="364.2">Fritekst 1</text>
<text x="536" y="369.1">Fritekst 2</text>
<text x="536" y="374.1">Fritekst 3</text>
</g>
<g font-size="2.4">
<text x="504" y="363.4">Format:</text>
<text x="520" y="363.4">Målestokk:</text>
<text x="504" y="377.9">Pro. Metode</text>
<text x="520" y="383.6">Prod.tegn.nr</text>
<text x="520" y="378.8">Produsent</text>
<text x="520" y="388.7">Erstatning for</text>
<text x="520" y="393.7">Erstattet av</text>
<text x="520" y="397.9">Tegningsnummer:</text>
<text x="570" y="398.4">Rev.:</text>
</g>
<g font-size="2">
<text x="414.9" y="363.3">Tittel</text>
<text x="504" y="387.6">Blad</text>
</g>
</svg>
